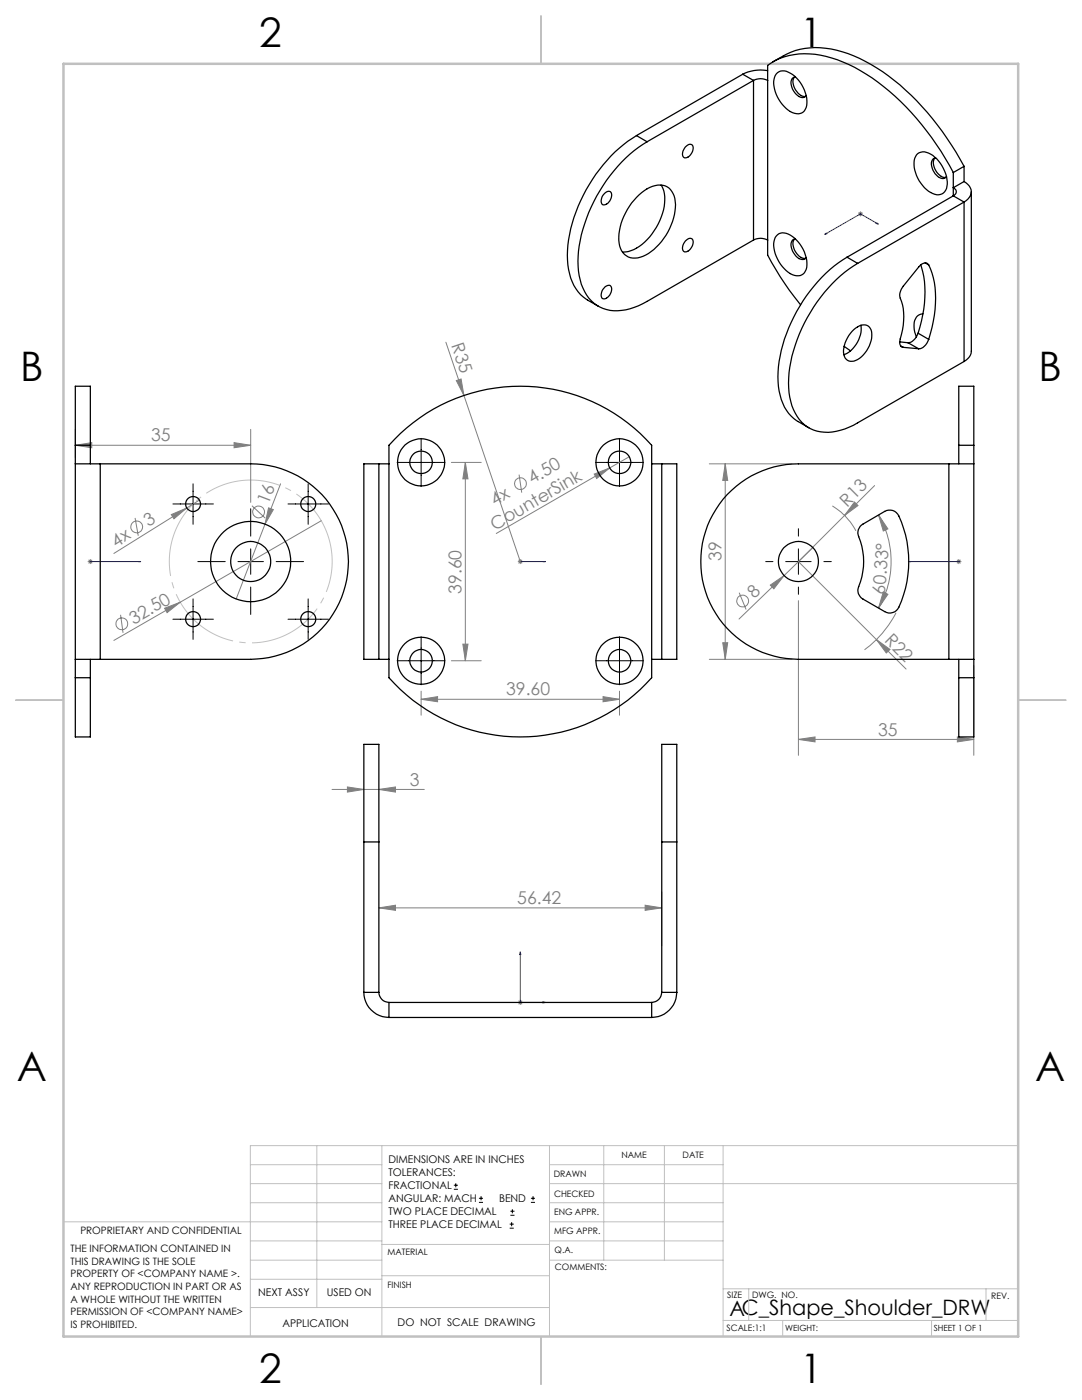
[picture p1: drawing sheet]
<svg xmlns="http://www.w3.org/2000/svg" width="216mm" height="279mm" viewBox="0 0 216 279" stroke-linecap="round" stroke-linejoin="round" font-family="sans-serif">
<g fill="none" stroke="#808080" stroke-width=".2">
<path d="M171.2 42.7h1M171.3 42.3l.7 .7M171.7 42.2v1M172 42.3l-.7 .7M89 68.3l14.8 43.8M91.1 76l.9-.4 .6 3.3zM15 88.9l3.3-.6v1.1zM15 85.7v5.6M15 88.9h35M39.8 99.8l-17.1 10.7M46.7 88.3l3.3 .6-3.3 .5zM50 85.7v14.6"/>
<path d="M56 96.6l-3.1 8M90.1 92.3h5.9M92.9 92.3v39.6M92.9 92.3l.5 3.3h-1zM103.6 94.7l.5 3.6M118.6 94.6l3.1-1.2-2.6 2.1zM121.7 93.4l-22.7 13.1M125.6 91.2l-3.9 2.2M141.5 92.6h16.5M144.7 92.6v39M144.7 92.6l.5 3.3h-1zM174.5 96.9l-6 6"/>
<path d="M17.5 112.1h1M17.7 111.7l.7 .7M18 111.6v1M18.4 111.7l-.7 .7M27 103.4l.6 3.5M34.2 102.7l3.1-1.3-2.6 2.1zM50.3 100.9l2.6 2.5M52.9 104.6l-5.8 14.9M53.6 101.4l.9 .3-1.6 2.9zM64.1 103.9l-28.2 16.3M103.3 112.1h1M103.5 111.7l.7 .7"/>
<path d="M103.8 111.6v1M104.2 111.7l-.7 .7M147.5 118.3l1.4 3.3M153.7 116.8l2.8-1.9-2.1 2.6zM156.5 114.9l-9 8.6M159.3 119.9v30.8M162.2 109.3l-5.7 5.6M166.1 101a12.7 12.7 0 0 1 4.7 4.9M168.5 102.9l-9.2 9.2 21.5 21.4M170.5 100.2l.7 .7-2.7 2zM175.3 102.8l1.9 2.8-1 .4zM175.3 102.8a18.5 18.5 0 0 1 0 18.6"/>
<path d="M176.2 118.1l1 .5-1.9 2.8zM190.8 112.1h1M191 111.7l.7 .7M191.3 111.6v1M191.7 111.7l-.7 .7M24.1 122.7l.5 3.6M32.8 121.4l3.1-1.2-2.6 2.1zM35.9 120.2l-13.2 7.6M84 139.6l3.3-.6v1.1zM84 137.9v4.8M84 139.6h39.6M90.1 131.9h5.9"/>
<path d="M92.4 128.6h1l-.5 3.3zM120.3 139l3.3 .6-3.3 .5zM123.6 137.9v4.8M141.5 131.6h16.5M144.2 128.3h1l-.5 3.3zM174.9 127.6l2.7 2-.8 .7zM178.8 122.3a21.1 21.1 0 0 1-6.3 7.4M194.3 132.9v17.8M66.3 157.6h18.4M69.3 157.1l3.3 .5-3.3 .5zM75.6 157.6l3.3-.5v1zM159.3 147.6l3.3-.5v1z"/>
<path d="M159.3 147.6h35M191 147.1l3.3 .5-3.3 .5zM132 178v10.8M75.6 181.2l3.3-.5v1zM75.6 181.2h56.4M103.5 199.7l.7 .7M103.8 199.5v1.1M104.2 199.7l-.7 .7M128.7 180.7l3.3 .5-3.3 .5zM103.3 200.1h1"/>
<circle cx="103.9" cy="96.5" r="1.18"/>
<circle cx="27.3" cy="105.1" r="1.18"/>
<circle cx="51.6" cy="102.2" r="1.18"/>
<circle cx="148.2" cy="120" r="1.18"/>
<circle cx="24.3" cy="124.5" r="1.18"/>
</g>
<g fill="none" stroke="#000" stroke-width=".2">
<path d="M38.5 96.6v8M61.5 96.6v8M79.2 92.3h9.6M84 87.5v9.5M118.8 92.3h9.6M123.6 87.5v9.5M34.5 100.6h8.1M38.5 119.5v8.1M39.5 112.1h5.4M47.5 112.1h5.1M50 101.5v5.5M50 109.5v5.1"/>
<path d="M50 117.2v5.4M55.1 112.1h5.5M57.5 100.6h8M61.5 119.5v8.1M152.8 112.1h1.4M156.8 112.1h5.1M159.3 105.5v1.5M159.3 109.5v5.1M159.3 117.2v1.4M164.4 112.1h1.5M34.5 123.6h8.1M57.5 123.6h8"/>
<path d="M79.2 131.9h9.6M84 127.1v9.6M118.8 131.9h9.6M123.6 127.1v9.6M90.6 237.3h.8M90.6 236.5h.8M90.9 236.1v.9M95.6 240h.8M95.6 239.1h.8M96 238.7v.8M105.9 240h.9M105.9 239.1h.9"/>
<path d="M106.4 238.7v.8M101.7 245.1h.8M101.7 244.3h.8M101.8 242.5h.9M101.8 241.7h.9M102.1 243.9v.8M102.2 241.3v.8"/>
</g>
<path d="M65.6 107.3a16.2 16.2 0 0 0-27.2-6.6 16.2 16.2 0 0 0 7.2 27 16.2 16.2 0 0 0 20.3-19.3l-.3-1.1" fill="none" stroke="#c0c0c0" stroke-width=".2" stroke-dasharray="15.2 1.3 1.3 1.3" stroke-dashoffset="4.2" stroke-linecap="butt"/>
<g fill="none" stroke="#00f" stroke-width=".2">
<path d="M164.6 46.8l.3-.3 .1 .1zM174.8 44.6l.2-.1 .3 .2zM175.3 44.7l-3.6-2-7.1 4.1M17.9 112.1h.2zM18 112.1h.1M18 112.1h10.1M28.1 112.1h-.5h.5M103.7 112.1h.2zM103.8 112.1h.1M103.8 112.1h5M108.8 112.1h-.5h.5M181.3 112.1h.5h-.5"/>
<path d="M181.3 112.1h10M191.2 112.1h.3zM191.3 112.1h.1M103.8 190v10.1h5M103.8 190l.1 .5h-.2zM108.3 199.9l.5 .2-.5 .1z"/>
</g>
<g fill="none" stroke="#c0c0c0" stroke-width=".2">
<path d="M50 232.4h26.2M50 236.2h26.2M63.2 228.6v32.3M76.2 228.6v38.1M109.6 228.6v38.1M109.6 232.4h34.7M109.6 236.2h93.6M120.5 228.6v22.9M132.6 228.6v22.9M144.3 228.6v38.1M203.2 228.6h-153.2v38.1M12.7 243.8h63.5"/>
<path d="M50 251.5h26.2M50 240h26.2M50 247.7h26.2M50 255.3h26.2M76.2 254.6h33.4M76.2 248.4h33.4M109.6 251.5h34.7M109.6 243.8h34.7M109.6 240h34.7M109.6 247.7h34.7M144.3 257.2h58.9M149.4 257.2v6.3"/>
<path d="M196.7 257.2v6.3M50 260.9h59.6M144.3 263.5h58.9M156.2 263.5v3.2M185.9 263.5v3.2"/>
</g>
<path d="M108 3.2v9.5M3.1 139.7h9.6M203.2 139.7h9.5M108 266.7v9.6" fill="none" stroke="#c0c0c0" stroke-width=".25"/>
<path d="M12.7 12.7h190.5v254h-190.5z" fill="none" stroke="#c0c0c0" stroke-width=".5"/>
<path d="M32.8 121.4l3.1-1.2-2.6 2.1z" fill="#808080"/>
<g fill="#00f">
<path d="M108.3 112.1h.5zM103.7 112.1h.2z"/>
<path d="M108.3 199.9l.5 .2-.5 .1zM103.8 190l.1 .5h-.2z"/>
<path d="M174.8 44.6l.5 .1-.3-.2zM164.6 46.8l.4-.2-.1-.1zM191.2 112.1h.3zM181.3 112.1h.5z"/>
<path d="M17.9 112.1h.2zM27.6 112.1h.5z"/>
</g>
<g fill="#808080">
<path d="M91.1 76l.9-.4 .6 3.3z"/>
<path d="M118.6 94.6l3.1-1.2-2.6 2.1z"/>
<path d="M34.2 102.7l3.1-1.3-2.6 2.1z"/>
<path d="M153.7 116.8l2.8-1.9-2.1 2.6z"/>
<path d="M170.5 100.2l.7 .7-2.7 2z"/>
<path d="M53.6 101.4l.9 .3-1.6 2.9z"/>
<path d="M174.9 127.6l2.7 2-.8 .7z"/>
<path d="M46.7 88.3l3.3 .6-3.3 .5zM15 88.9l3.3-.6v1.1z"/>
<path d="M84 139.6l3.3-.6v1.1zM120.3 139l3.3 .6-3.3 .5zM75.6 181.2l3.3-.5v1zM128.7 180.7l3.3 .5-3.3 .5zM69.3 157.1l3.3 .5-3.3 .5zM75.6 157.6l3.3-.5v1zM159.3 147.6l3.3-.5v1zM191 147.1l3.3 .5-3.3 .5z"/>
<path d="M176.2 118.1l1 .5-1.9 2.8zM175.3 102.8l1.9 2.8-1 .4z"/>
<path d="M92.9 92.3l.5 3.3h-1zM92.4 128.6h1l-.5 3.3zM144.7 92.6l.5 3.3h-1zM144.2 128.3h1l-.5 3.3z"/>
</g>
<g fill="none" stroke="#000" stroke-width=".25">
<path d="M148.2 14.8l2.2 1.3M148.2 14.8l-21.2 12.3M150.4 16.1a3 3 0 0 1 2.8 0M150.4 16.1l-21.3 12.2M150.4 16.1v31.8M153.2 14.1a7.9 7.9 0 0 0-5 .7M154.2 12.3l2.1-1.2a15.1 15.1 0 0 1 12.9-.4 41.9 41.9 0 0 1 17.8 14.2l2.9 4.1 2.5 4.2M154.9 14.7a2.06 2.06 0 0 1 2.8-.1 6.8 6.8 0 0 1 3.2 6.8 1.97 1.97 0 0 1-3.2 .9 7.1 7.1 0 0 1-3.3-6.5zM158.5 15.4a2.95 2.95 0 0 0 1.6 3.8h.6M158.7 15.4a1.11 1.11 0 0 0-.8 1.6 2.87 2.87 0 0 0 2.4 2.5l.6-.5M120.5 38.7a.78 .78 0 0 1 .9-.5 .78 .78 0 0 1 .7 .7 1.95 1.95 0 0 1-1.8 2 1.43 1.43 0 0 1 .2-2.2zM127 27.1a30.7 30.7 0 0 0-13.8 23.8 10 10 0 0 0 3.7 8.8l2.5 1.4"/>
<path d="M127 39.4a6 6 0 0 1 5.7-2.3 4 4 0 0 1 2.1 4.4 12.1 12.1 0 0 1-6.5 9.7 3.3 3.3 0 0 1-4.8-3.3 12.2 12.2 0 0 1 3.5-8.5zM127 27.1l2.1 1.2M129.1 28.3a30.7 30.7 0 0 0-13.3 19.7 14.6 14.6 0 0 0 1.3 10.9 7.3 7.3 0 0 0 8.6 2.7l1.7-.6 1.7-.9 21.3-12.2M131.9 36.9a6.9 6.9 0 0 1 0 6.4 11 11 0 0 1-6.5 6.9l-1.2 .1M136.8 29.3l.2-.2a.73 .73 0 0 1 1-.2 .73 .73 0 0 1 .3 .9 1.59 1.59 0 0 1-1.9 1.6 1.68 1.68 0 0 1 .4-2.1zM183.1 30.7a2.46 2.46 0 0 1 3 .3 7 7 0 0 1 2.8 6.6 1.99 1.99 0 0 1-3.2 .8 6.8 6.8 0 0 1-3.2-6.8zM186.5 31.6a2.77 2.77 0 0 0 1 3.4l.6 .3 .6 .1M186.7 31.5a1.14 1.14 0 0 0-.8 1.7 2.87 2.87 0 0 0 2.4 2.4l.5-.4M190.2 34.4a51.1 51.1 0 0 0-18.5-20.3 20.1 20.1 0 0 0-14.2-3 10.8 10.8 0 0 0-4.3 2v37.8a60.1 60.1 0 0 0 6.5 9.9M190.2 39.1l2.2 1.2M190.2 39.1l-21.2 12.2M190.2 34.4v4.7"/>
<path d="M192.4 36.2a2.14 2.14 0 0 1 1 3.2l-1 .9M192.4 36.2l-2.2 1.3a.85 .85 0 0 1 .6 .8 .85 .85 0 0 1-.6 .8M192.4 33.2v3M192.4 33.2l-2.2 1.2M193.8 38.3v31.8a2.5 2.5 0 0 1-1.4 2M120.8 57.2a.74 .74 0 0 1 .9-.2 .74 .74 0 0 1 .3 1 1.61 1.61 0 0 1-1.8 1.5 1.88 1.88 0 0 1 .6-2.3zM136.8 48.1l.2-.2a.73 .73 0 0 1 1-.3 .73 .73 0 0 1 .3 1 1.59 1.59 0 0 1-1.9 1.6 1.68 1.68 0 0 1 .4-2.1zM150.4 47.9a3 3 0 0 1 2.8 0M154.9 47.1a2.01 2.01 0 0 1 2.8-.2 6.8 6.8 0 0 1 3.2 6.9 1.96 1.96 0 0 1-3.2 .8 7.2 7.2 0 0 1-3.3-6.4zM158.5 47.7a2.83 2.83 0 0 0 1 3.5l.6 .3 .6 .1M158.7 47.7a1.16 1.16 0 0 0-.8 1.7 2.64 2.64 0 0 0 2.6 2.4l.4-.4M169 51.3a30.8 30.8 0 0 0-13.7 21.9 13 13 0 0 0 2.1 9.3l.5 .5a12.3 12.3 0 0 0 3.5 2.4"/>
<path d="M169 51.3l2.1 1.3M171.1 52.6a30.8 30.8 0 0 0-13.7 21.8 12.4 12.4 0 0 0 2.6 9.9 7.9 7.9 0 0 0 8.6 1.3l1.7-.7 22.1-12.8M183.7 52.9a21.6 21.6 0 0 1-.5 13.6M184.6 52.5l.7 .4M185.3 52.9a1.19 1.19 0 0 0-2 .4l-3.1 3.8a2.62 2.62 0 0 0-.3 3 14.2 14.2 0 0 1-.4 8.2l.2 .7 .5 .3M185.3 52.9a19.4 19.4 0 0 1 .4 13.6l-.4 1.2M192.4 40.3v31.8M192.4 40.3l-21.3 12.3M168.4 69.1l1.3 .9M170 66.1a2.76 2.76 0 0 1 3.2-1 3.3 3.3 0 0 1 .3 3.9 4.8 4.8 0 0 1-3.5 3.1 1.63 1.63 0 0 1-1.7-1.8 6.2 6.2 0 0 1 1.7-4.2zM171.8 64.9a5.8 5.8 0 0 1-3.4 5.9M179.5 68.2l1.7 .2"/>
<path d="M179.7 69l.5 .3M180.2 69.3l3.1 .3M181.2 68.4l2.1 1.2M183.2 66.5a2.6 2.6 0 0 1-2 1.9M183.2 66.5l2.1 1.2M184.1 62.6a2.09 2.09 0 0 0-1.7 2.7l.4 1.9M185.3 67.7a2.47 2.47 0 0 1-2 1.9M15 92.6h5M15 88.9v-11.8h3v11.8M15 88.9h3M15 88.9v46.4M18 88.9v3.7"/>
<path d="M20 92.6h30a19.5 19.5 0 0 1 19.5 19.5 19.5 19.5 0 0 1-19.5 19.5h-30M20 92.6v39M75.6 92.6h-3v39h3M75.6 92.6v39M75.6 92.6h2M79.9 86.5a35.1 35.1 0 0 1 50.1 2.4v46.4a35 35 0 0 1-52.4 0v-46.4zM130 92.6h2M132 92.6v39M132 92.6h3v39h-3M189.3 92.6h5M189.3 92.6h-30a19.5 19.5 0 0 0-19.5 19.5 19.5 19.5 0 0 0 19.5 19.5h30M189.3 92.6v39"/>
<path d="M191.3 88.9v-11.8h3v11.8M191.3 88.9v3.7M191.3 88.9h3M194.3 88.9v46.4M171.9 104.8l4.6-2.7a1.98 1.98 0 0 1 2.9 .9 21.7 21.7 0 0 1-.3 18.5 2 2 0 0 1-2.6 .6l-4.3-2.5a1.94 1.94 0 0 1-.9-2.5 13.3 13.3 0 0 0-.1-10.3l.1-1.1zM15 131.6h5M15 135.3v11.8h3v-11.8M15 135.3h3M18 131.6v3.7M75.6 131.6h2M130 131.6h2M189.3 131.6h5"/>
<path d="M191.3 135.3v11.8h3v-11.8M191.3 135.3h3M191.3 131.6v3.7M72.6 168v-19.4h3v19.4M72.6 168h3M72.6 168v30M75.6 168v30M132 168v-19.4h3v19.4M132 168h3M132 168v30M135 168v30M72.6 198a5.1 5.1 0 0 0 5 5.1"/>
<path d="M72.6 198h3M75.6 198a2.05 2.05 0 0 0 2 2.1M132 198a2.05 2.05 0 0 1-2 2.1M132 198h3M135 198a5.1 5.1 0 0 1-5 5.1M77.6 200.1h52.4M77.6 203.1h52.4M77.6 200.1v3M130 200.1v3"/>
<circle cx="84" cy="92.3" r="4.7"/>
<circle cx="84" cy="92.3" r="2.25"/>
<circle cx="123.6" cy="92.3" r="2.25"/>
<circle cx="123.6" cy="92.3" r="4.7"/>
<circle cx="38.5" cy="100.6" r="1.49"/>
<circle cx="50" cy="112.1" r="4"/>
<circle cx="50" cy="112.1" r="8"/>
<circle cx="61.5" cy="100.6" r="1.5"/>
<circle cx="159.3" cy="112.1" r="4"/>
<circle cx="38.5" cy="123.6" r="1.49"/>
<circle cx="61.5" cy="123.6" r="1.5"/>
<circle cx="84" cy="131.9" r="4.7"/>
<circle cx="84" cy="131.9" r="2.25"/>
<circle cx="123.6" cy="131.9" r="2.25"/>
<circle cx="123.6" cy="131.9" r="4.7"/>
</g>
<g font-size="8.1">
<text x="51.7" y="9.3">2</text>
<text x="159.7" y="9.3">1</text>
<text x="4" y="76">B</text>
<text x="207.2" y="76">B</text>
<text x="3.3" y="215.7">A</text>
<text x="206.5" y="215.7">A</text>
<text x="51.7" y="276">2</text>
<text x="159.7" y="276">1</text>
</g>
<text font-size="4.2" x="145.6" y="262.7">AC_Shape_Shoulder_DRW</text>
<g font-size="3.5" fill="#808080">
<text x="90" y="68.9" transform="rotate(71 90 68.9)">R35</text>
<text x="30.1" y="88.1">35</text>
<text x="53.6" y="100.8" transform="rotate(-69 53.6 100.8)">16</text>
<text x="98.8" y="101" transform="rotate(-30 98.8 101)">4x</text>
<text x="106.2" y="96.7" transform="rotate(-30 106.2 96.7)">4.50</text>
<text x="169" y="101.3" transform="rotate(-45 169 101.3)">R13</text>
<text x="29.6" y="105.2" transform="rotate(-32 29.6 105.2)">3</text>
<text x="98.7" y="105.9" transform="rotate(-30 98.7 105.9)">CounterSink</text>
<text x="23.2" y="109.3" transform="rotate(-32 23.2 109.3)">4x</text>
<text x="144" y="111.9" transform="rotate(-90 144 111.9)">39</text>
<text x="92.1" y="118.5" transform="rotate(-90 92.1 118.5)">39.60</text>
<text x="150.5" y="119.5" transform="rotate(-44 150.5 119.5)">8</text>
<text x="176.6" y="118.6" transform="rotate(-85 176.6 118.6)">60.33°</text>
<text x="26.7" y="124.7" transform="rotate(-30 26.7 124.7)">32.50</text>
<text x="176.4" y="128" transform="rotate(45 176.4 128)">R22</text>
<text x="101" y="138.8">39.60</text>
<text x="175.2" y="146.8">35</text>
<text x="81.7" y="156.8">3</text>
<text x="103.2" y="180.4">56.42</text>
</g>
<g font-size="2.1">
<text x="77.5" y="232.2">DIMENSIONS ARE IN INCHES</text>
<text x="77.5" y="234.7">TOLERANCES:</text>
<text x="77.5" y="237.3">FRACTIONAL</text>
<text x="77.5" y="239.9">ANGULAR: MACH</text>
<text x="99.6" y="239.9">BEND</text>
<text x="77.5" y="242.5">TWO PLACE DECIMAL</text>
<text x="77.5" y="245.1">THREE PLACE DECIMAL</text>
<text x="51.5" y="258.7">NEXT ASSY</text>
<text x="65.2" y="258.6">USED ON</text>
<text x="56.3" y="264.8">APPLICATION</text>
<text x="79.3" y="264.6">DO NOT SCALE DRAWING</text>
</g>
<g font-size="2">
<text x="14.1" y="249.9">THE INFORMATION CONTAINED IN</text>
<text x="16" y="246.3">PROPRIETARY AND CONFIDENTIAL</text>
<text x="14.1" y="252.4">THIS DRAWING IS THE SOLE</text>
<text x="14.1" y="254.9">PROPERTY OF &lt;COMPANY NAME &gt;.</text>
<text x="14.1" y="257.4">ANY REPRODUCTION IN PART OR AS</text>
<text x="14.1" y="260">A WHOLE WITHOUT THE WRITTEN</text>
<text x="14.1" y="262.5">PERMISSION OF &lt;COMPANY NAME&gt;</text>
<text x="14.1" y="265">IS PROHIBITED.</text>
</g>
<g font-size="1.8">
<text x="124" y="231.1">NAME</text>
<text x="136.2" y="231.1">DATE</text>
<text x="110.5" y="234.8">DRAWN</text>
<text x="110.5" y="238.9">CHECKED</text>
<text x="110.6" y="242.5">ENG APPR.</text>
<text x="77.3" y="250.5">MATERIAL</text>
<text x="110.6" y="246.3">MFG APPR.</text>
<text x="110.7" y="250">Q.A.</text>
<text x="77.3" y="257">FINISH</text>
<text x="110.7" y="253.5">COMMENTS:</text>
<text x="145.1" y="259">SIZE</text>
<text x="150.1" y="259.1">DWG. NO.</text>
<text x="197.8" y="259.2">REV.</text>
<text x="145" y="265.7">SCALE:1:1</text>
</g>
<g font-size="1.7">
<text x="156.7" y="265.7">WEIGHT:</text>
<text x="186.3" y="265.7">SHEET 1 OF 1</text>
</g>
</svg>
